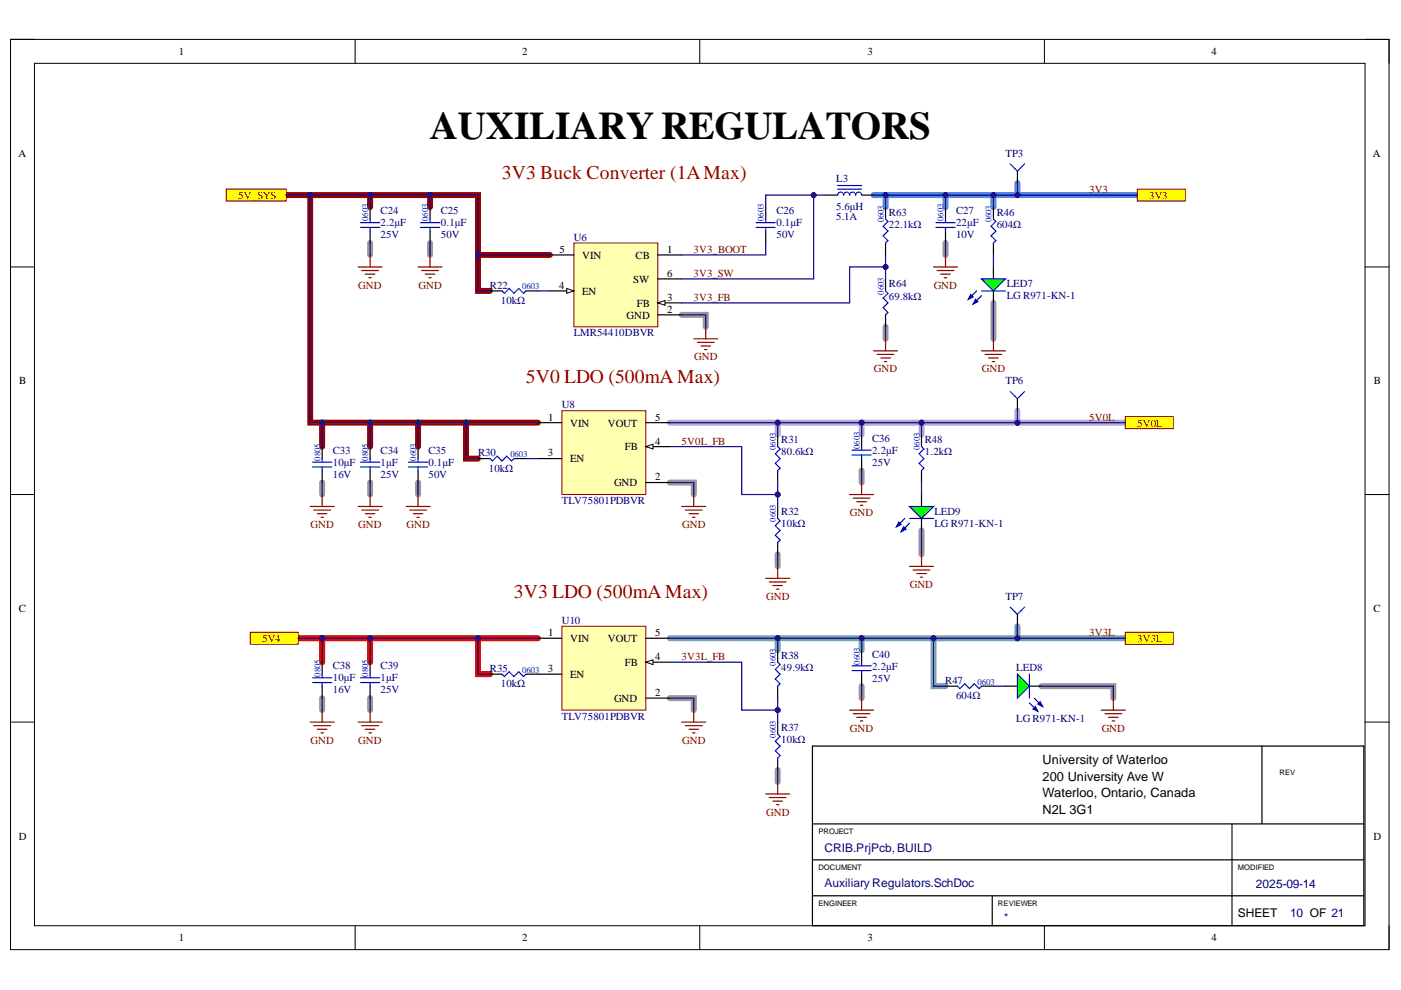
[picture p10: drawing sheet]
<svg xmlns="http://www.w3.org/2000/svg" width="297mm" height="210mm" viewBox="0 0 297 210" stroke-linecap="round" stroke-linejoin="round" font-family="sans-serif">
<path d="M2.2 8.4h292.3v192.9h-292.3z" fill="none" stroke="#000" stroke-width=".21"/>
<path d="M7.3 13.4h282.1v182.9h-282.1z" fill-rule="evenodd" fill="#fff"/>
<g fill="none" stroke="#000" stroke-width=".21">
<path d="M2.2 8.3h5.1M7.3 13.4h282.1v182.9h-282.1zM75.3 8.3v5.1M148.4 8.3v5.1M221.4 8.4v5M289.4 8.4h5.1v5M2.2 56.6h5.1M289.4 56.6h5.1M2.2 104.9h5.1M289.4 104.9h5.1M2.2 153.1h5.1M289.4 153.1h5.1"/>
<path d="M75.3 196.3v5M148.4 196.3v5M221.4 196.3v5M294.5 196.3v5"/>
</g>
<path d="M215.7 38.8v2.6M185.2 41.4h55.9M187.8 41.4v2.5M200.5 41.4v2.5M210.6 41.4v2.5" fill="none" stroke="#4a86e8" stroke-width="1.3"/>
<path d="M60.7 41.4h40.6v12.7M65.8 41.4v48.2h48.3M78.5 41.4v2.5M91.2 41.4v2.5M116.6 54.1h-15.3v7.6h2.6M68.3 89.6v5.1M78.5 89.6v5.1M88.6 89.6v5.1M98.8 89.6v7.6h2.5" fill="none" stroke="#980000" stroke-width="1.3"/>
<g fill="none" stroke="#999" stroke-width="1.3">
<path d="M78.5 51.5v2.6M91.2 51.5v2.6M200.5 51.5v2.6M144.6 66.8h5v2.5M187.8 69.3v2.5M210.6 64.2v7.6M182.7 99.8v2.5M68.3 102.3v2.6M78.5 102.3v2.6M88.6 102.3v2.6M142 102.3h5.1v2.6M164.9 117.5v2.6"/>
<path d="M195.4 112.5v5M68.3 148v2.6M78.5 148v2.6M142 148h5.1v2.6M182.7 145.5v2.5M220.8 145.5h15.2v2.5M164.9 163.3v2.5"/>
</g>
<path d="M142 89.6h40.7v2.6M164.9 89.6v2.5M182.7 89.6h55.9M195.4 89.6v2.6M215.7 87.1v2.5" fill="none" stroke="#b4a7d6" stroke-width="1.3"/>
<path d="M63.2 135.3h5.1M78.5 135.3v5.1M101.3 135.3v7.6h2.6M114.1 135.3h-45.8v5.1" fill="none" stroke="#f00" stroke-width="1.3"/>
<path d="M142 135.3h22.9v2.6M164.9 135.3h17.8v2.6M182.7 135.3h55.9M197.9 135.3v10.2h2.6M215.7 132.8v2.5" fill="none" stroke="#76a5af" stroke-width="1.3"/>
<path d="M215.7 36.3v2.5M172.3 158.2h116.9v38.1h-116.9zM267.6 158.2v16.5M172.3 174.7h116.9M261.2 174.7v21.6M172.3 182.3h116.9M172.3 189.9h116.9M210.4 189.9v6.4" fill="none" stroke="#000" stroke-width=".25"/>
<path d="M214.2 34.8l1.5 1.5 1.5-1.5" fill="none" stroke="#00f" stroke-width=".25"/>
<path d="M241.1 40.1h10.2v2.5h-10.2z" fill-rule="evenodd" fill="#ff0"/>
<path d="M241.1 40.1h10.2v2.5h-10.2z" fill="none" stroke="#800000" stroke-width=".21"/>
<path d="M78.5 43.9v2.5M78.5 49v2.5M91.2 43.9v2.5M91.2 49v2.5M162.3 43.9v2.5M162.3 49v2.5M175.1 41.4h2.5M182.7 41.4h2.5M200.5 43.9v2.5M200.5 49v2.5M103.9 61.7h2.5M111.5 61.7h2.6" fill="none" stroke="#000" stroke-width=".25"/>
<g fill="none" stroke="#00f" stroke-width=".25">
<path d="M177.6 39.3h5.1M76.4 48.2h4.1M76.4 47.2h4.1M78.5 46.4v.8M78.5 48.2v.8M89.1 48.2h4.1M89.1 47.2h4.1M91.2 46.4v.8M91.2 48.2v.8M160.3 48.2h4.1M160.3 47.2h4.1M162.3 46.4v.8"/>
<path d="M162.3 48.2v.8M177.6 41.4a.63 .63 0 0 1 .6-.7 .63 .63 0 0 1 .7 .7 .63 .63 0 0 1 .6-.7 .63 .63 0 0 1 .6 .7 .64 .64 0 0 1 .7-.7 .64 .64 0 0 1 .6 .7 .63 .63 0 0 1 .6-.7 .63 .63 0 0 1 .7 .7M177.6 40.1h5.1M198.4 48.2h4.1M198.4 47.2h4.1M200.5 46.4v.8M200.5 48.2v.8M106.4 61.7l.5 .5 1.1-1 1 1 1-1 1 1 .5-.5"/>
</g>
<g fill="none" stroke="#800000" stroke-width=".25">
<path d="M75.9 56.6h5.1M76.7 57.4h3.6M77.5 58.1h2M78.2 58.9h.5M78.5 54.1v2.5M88.6 56.6h5.1M89.4 57.4h3.6M90.2 58.1h2M90.9 58.9h.5M91.2 54.1v2.5M197.9 56.6h5.1M198.7 57.4h3.5"/>
<path d="M199.5 58.1h2M200.2 58.9h.5M200.5 54.1v2.5M147.1 71.8h5.1M147.9 72.6h3.5M148.6 73.4h2M149.4 74.1h.5M149.6 69.3v2.5"/>
</g>
<path d="M121.7 51.5h17.8v17.8h-17.8z" fill-rule="evenodd" fill="#ffffb0"/>
<path d="M121.7 51.5h17.8v17.8h-17.8z" fill="none" stroke="#800000" stroke-width=".21"/>
<path d="M116.6 61.7h5.1" fill="none" stroke="#000" stroke-width=".25"/>
<path d="M120.2 61.2l1.5 .5-1.5 .5z" fill="#f8fcff"/>
<path d="M120.2 61.2l1.5 .5-1.5 .5z" fill="none" stroke="#000" stroke-width=".21"/>
<path d="M139.5 66.8h5.1M139.5 64.2h5.1" fill="none" stroke="#000" stroke-width=".25"/>
<path d="M139.5 64.2l1.5-.5v1z" fill="#f8fcff"/>
<path d="M139.5 64.2l1.5-.5v1z" fill="none" stroke="#000" stroke-width=".21"/>
<path d="M116.6 54.1h5.1M139.5 54.1h5.1M139.5 59.1h5.1" fill="none" stroke="#000" stroke-width=".25"/>
<path d="M48 40.1h12.7v2.5h-12.7z" fill-rule="evenodd" fill="#ff0"/>
<path d="M48 40.1h12.7v2.5h-12.7z" fill="none" stroke="#800000" stroke-width=".21"/>
<path d="M119.1 87.1h17.8v17.8h-17.8z" fill-rule="evenodd" fill="#ffffb0"/>
<path d="M119.1 87.1h17.8v17.8h-17.8z" fill="none" stroke="#800000" stroke-width=".21"/>
<path d="M114.1 89.6h5M136.9 94.7h5.1" fill="none" stroke="#000" stroke-width=".25"/>
<path d="M136.9 94.7l1.5-.5v1z" fill="#f8fcff"/>
<path d="M136.9 94.7l1.5-.5v1z" fill="none" stroke="#000" stroke-width=".21"/>
<g fill="none" stroke="#000" stroke-width=".25">
<path d="M68.3 94.7v2.5M68.3 99.8v2.5M78.5 94.7v2.5M78.5 99.8v2.5M88.6 94.7v2.5M88.6 99.8v2.5M101.3 97.2h2.6M109 97.2h2.5M114.1 97.2h5M136.9 89.6h5.1M164.9 92.1v2.6M164.9 99.8v2.5"/>
<path d="M182.7 92.2v2.5M182.7 97.2v2.6M136.9 102.3h5.1M164.9 107.4v2.5M164.9 115v2.5"/>
</g>
<g fill="none" stroke="#00f" stroke-width=".25">
<path d="M66.3 99h4M66.3 98h4M68.3 97.2v.8M68.3 99v.8M76.4 99h4.1M76.4 98h4.1M78.5 97.2v.8M78.5 99v.8M86.6 99h4.1M86.6 98h4.1M88.6 97.2v.8M88.6 99v.8"/>
<path d="M103.9 97.2l.5 .5 1-1 1 1 1-1 1.1 1 .5-.5M164.9 94.7l.5 .5-1 1 1 1-1 1 1 1.1-.5 .5M180.6 96.5h4.1M180.6 95.5h4.1M182.7 94.7v.8M182.7 96.5v.7M164.9 109.9l.5 .5-1 1 1 1.1-1 1 1 1-.5 .5"/>
</g>
<g fill="none" stroke="#800000" stroke-width=".25">
<path d="M65.8 107.4h5M66.5 108.2h3.6M67.3 108.9h2M68 109.7h.6M68.3 104.9v2.5M75.9 107.4h5.1M76.7 108.2h3.6M77.5 108.9h2M78.2 109.7h.5M78.5 104.9v2.5M86.1 107.4h5.1M86.9 108.2h3.5"/>
<path d="M87.6 108.9h2.1M88.4 109.7h.5M88.6 104.9v2.5M144.6 107.4h5M145.3 108.2h3.6M146.1 108.9h2M146.8 109.7h.5M147.1 104.9v2.5M180.1 104.9h5.1M180.9 105.6h3.6M181.7 106.4h2M182.4 107.1h.5"/>
<path d="M182.7 102.3v2.6M162.3 122.6h5.1M163.1 123.4h3.6M163.9 124.1h2M164.6 124.9h.5M164.9 120.1v2.5"/>
</g>
<path d="M238.6 88.3h10.2v2.6h-10.2z" fill-rule="evenodd" fill="#ff0"/>
<path d="M238.6 88.3h10.2v2.6h-10.2z" fill="none" stroke="#800000" stroke-width=".21"/>
<path d="M119.1 132.8h17.8v17.8h-17.8z" fill-rule="evenodd" fill="#ffffb0"/>
<path d="M119.1 132.8h17.8v17.8h-17.8z" fill="none" stroke="#800000" stroke-width=".21"/>
<path d="M114.1 135.3h5M136.9 140.4h5.1" fill="none" stroke="#000" stroke-width=".25"/>
<path d="M136.9 140.4l1.5-.5v1z" fill="#f8fcff"/>
<path d="M136.9 140.4l1.5-.5v1z" fill="none" stroke="#000" stroke-width=".21"/>
<path d="M136.9 135.3h5.1M164.9 137.9v2.5M182.7 137.9v2.5M103.9 142.9h2.5M111.5 142.9h7.6M136.9 148h5.1M164.9 145.5v2.5M164.9 153.1v2.5M182.7 142.9v2.6M164.9 160.7v2.6" fill="none" stroke="#000" stroke-width=".25"/>
<path d="M106.4 142.9l.5 .5 1.1-1 1 1 1-1 1 1 .5-.5M164.9 155.6l.5 .5-1 1.1 1 1-1 1 1 1-.5 .5M164.9 140.4l.5 .5-1 1 1 1-1 1.1 1 1-.5 .5M180.6 142.2h4.1M180.6 141.2h4.1M182.7 140.4v.8M182.7 142.2v.7" fill="none" stroke="#00f" stroke-width=".25"/>
<g fill="none" stroke="#800000" stroke-width=".25">
<path d="M144.6 153.1h5M145.3 153.9h3.6M146.1 154.6h2M146.8 155.4h.5M147.1 150.6v2.5M180.1 150.6h5.1M180.9 151.3h3.6M181.7 152.1h2M182.4 152.8h.5M182.7 148v2.6M162.3 168.3h5.1M163.1 169.1h3.6"/>
<path d="M163.9 169.9h2M164.6 170.6h.5M164.9 165.8v2.5"/>
</g>
<path d="M238.6 134.1h10.2v2.5h-10.2z" fill-rule="evenodd" fill="#ff0"/>
<path d="M238.6 134.1h10.2v2.5h-10.2z" fill="none" stroke="#800000" stroke-width=".21"/>
<path d="M68.3 140.4v2.5M68.3 145.5v2.5M78.5 140.4v2.5M78.5 145.5v2.5" fill="none" stroke="#000" stroke-width=".25"/>
<path d="M66.3 144.7h4M66.3 143.7h4M68.3 142.9v.8M68.3 144.7v.8M76.4 144.7h4.1M76.4 143.7h4.1M78.5 142.9v.8M78.5 144.7v.8" fill="none" stroke="#00f" stroke-width=".25"/>
<path d="M65.8 153.1h5M66.5 153.9h3.6M67.3 154.6h2M68 155.4h.6M68.3 150.6v2.5M75.9 153.1h5.1M76.7 153.9h3.6M77.5 154.6h2M78.2 155.4h.5M78.5 150.6v2.5" fill="none" stroke="#800000" stroke-width=".25"/>
<path d="M53.1 134.1h10.1v2.5h-10.1z" fill-rule="evenodd" fill="#ff0"/>
<path d="M53.1 134.1h10.1v2.5h-10.1z" fill="none" stroke="#800000" stroke-width=".21"/>
<path d="M210.6 56.6v2.5M210.6 61.7v2.5" fill="none" stroke="#000" stroke-width=".25"/>
<path d="M208.1 59.1h5.1l-2.6 2.6z" fill="#0f0"/>
<path d="M208.1 59.1h5.1l-2.6 2.6zM207.1 61.7l-1.8 1.8M208.1 62.7l-1.8 1.8" fill="none" stroke="#00f" stroke-width=".25"/>
<path d="M206.8 63.5l.5 .5-1 .5z" fill="#00f"/>
<path d="M206.8 63.5l.5 .5-1 .5z" fill="none" stroke="#00f" stroke-width=".25"/>
<path d="M205.8 62.4l.5 .6-1 .5z" fill="#00f"/>
<path d="M210.6 46.4l.5 .6-1 1 1 1-1 1 1 1-.5 .5M205.8 62.4l.5 .6-1 .5zM208.1 61.7h5.1" fill="none" stroke="#00f" stroke-width=".25"/>
<path d="M210.6 43.9v2.5M210.6 51.5v2.6M213.2 145.5h2.5M218.3 145.5h2.5" fill="none" stroke="#000" stroke-width=".25"/>
<path d="M208.1 74.4h5.1M208.9 75.1h3.5M209.6 75.9h2.1M210.4 76.7h.5M210.6 71.8v2.6" fill="none" stroke="#800000" stroke-width=".25"/>
<path d="M215.7 142.9l2.6 2.6-2.6 2.5z" fill="#0f0"/>
<path d="M215.7 142.9l2.6 2.6-2.6 2.5zM218.3 149l1.7 1.8M219.3 148l1.8 1.8" fill="none" stroke="#00f" stroke-width=".25"/>
<path d="M220.5 148.8l.6 1-1.1-.5z" fill="#00f"/>
<path d="M220.5 148.8l.6 1-1.1-.5z" fill="none" stroke="#00f" stroke-width=".25"/>
<path d="M219 150.3l.5-.5 .5 1z" fill="#00f"/>
<path d="M203 145.5l.5 .5 1-1 1.1 1 1-1 1 1 .5-.5M218.3 142.9v5.1M219 150.3l.5-.5 .5 1z" fill="none" stroke="#00f" stroke-width=".25"/>
<path d="M195.4 104.9v2.5M195.4 109.9v2.6M200.5 145.5h2.5M208.1 145.5h2.5" fill="none" stroke="#000" stroke-width=".25"/>
<path d="M233.5 150.6h5.1M234.3 151.3h3.5M235 152.1h2.1M235.8 152.8h.5M236 148v2.6" fill="none" stroke="#800000" stroke-width=".25"/>
<path d="M192.8 107.4h5.1l-2.5 2.5z" fill="#0f0"/>
<path d="M191.8 109.9l-1.8 1.8M192.8 107.4h5.1l-2.5 2.5zM192.8 110.9l-1.7 1.8" fill="none" stroke="#00f" stroke-width=".25"/>
<path d="M191.6 111.7l.5 .5-1 .5z" fill="#00f"/>
<path d="M191.6 111.7l.5 .5-1 .5z" fill="none" stroke="#00f" stroke-width=".25"/>
<path d="M190.6 110.7l.5 .5-1.1 .5z" fill="#00f"/>
<path d="M187.8 46.4l.5 .6-1.1 1 1.1 1-1.1 1 1.1 1-.5 .5M195.4 94.7l.5 .5-1 1 1 1-1 1.1 1 1-.5 .5M214.2 83l1.5 1.5 1.5-1.5M190.6 110.7l.5 .5-1.1 .5zM192.8 109.9h5.1M214.2 128.7l1.5 1.5 1.5-1.5" fill="none" stroke="#00f" stroke-width=".25"/>
<path d="M195.4 117.5v2.6M192.8 120.1h5.1M193.6 120.9h3.6M194.4 121.6h2M195.1 122.4h.5" fill="none" stroke="#800000" stroke-width=".25"/>
<path d="M187.8 43.9v2.5M187.8 51.5v2.6M195.4 92.2v2.5M195.4 99.8v2.5M215.7 84.5v2.6M215.7 130.2v2.6" fill="none" stroke="#000" stroke-width=".25"/>
<path d="M200.5 41.4v2.5" fill="none" stroke="#000080" stroke-width=".25"/>
<circle cx="200.5" cy="41.4" r=".51" fill="#000080"/>
<circle cx="200.5" cy="41.4" r=".51" fill="none" stroke="#000080" stroke-width=".21"/>
<path d="M185.2 41.4h55.9" fill="none" stroke="#000080" stroke-width=".25"/>
<circle cx="187.8" cy="41.4" r=".51" fill="#000080"/>
<circle cx="187.8" cy="41.4" r=".51" fill="none" stroke="#000080" stroke-width=".21"/>
<circle cx="200.5" cy="41.4" r=".51" fill="#000080"/>
<circle cx="200.5" cy="41.4" r=".51" fill="none" stroke="#000080" stroke-width=".21"/>
<circle cx="210.6" cy="41.4" r=".51" fill="#000080"/>
<circle cx="210.6" cy="41.4" r=".51" fill="none" stroke="#000080" stroke-width=".21"/>
<circle cx="215.7" cy="41.4" r=".51" fill="#000080"/>
<circle cx="215.7" cy="41.4" r=".51" fill="none" stroke="#000080" stroke-width=".21"/>
<path d="M172.5 41.4h2.6" fill="none" stroke="#000080" stroke-width=".25"/>
<circle cx="172.5" cy="41.4" r=".51" fill="#000080"/>
<circle cx="172.5" cy="41.4" r=".51" fill="none" stroke="#000080" stroke-width=".21"/>
<path d="M187.8 41.4v2.5" fill="none" stroke="#000080" stroke-width=".25"/>
<circle cx="187.8" cy="41.4" r=".51" fill="#000080"/>
<circle cx="187.8" cy="41.4" r=".51" fill="none" stroke="#000080" stroke-width=".21"/>
<path d="M78.5 41.4v2.5" fill="none" stroke="#000080" stroke-width=".25"/>
<circle cx="78.5" cy="41.4" r=".51" fill="#000080"/>
<circle cx="78.5" cy="41.4" r=".51" fill="none" stroke="#000080" stroke-width=".21"/>
<path d="M91.2 41.4v2.5" fill="none" stroke="#000080" stroke-width=".25"/>
<circle cx="91.2" cy="41.4" r=".51" fill="#000080"/>
<circle cx="91.2" cy="41.4" r=".51" fill="none" stroke="#000080" stroke-width=".21"/>
<path d="M60.7 41.4h40.6v12.7M78.5 51.5v2.6M91.2 51.5v2.6M200.5 51.5v2.6" fill="none" stroke="#000080" stroke-width=".25"/>
<circle cx="101.3" cy="54.1" r=".51" fill="#000080"/>
<circle cx="101.3" cy="54.1" r=".51" fill="none" stroke="#000080" stroke-width=".21"/>
<circle cx="91.2" cy="41.4" r=".51" fill="#000080"/>
<circle cx="91.2" cy="41.4" r=".51" fill="none" stroke="#000080" stroke-width=".21"/>
<circle cx="78.5" cy="41.4" r=".51" fill="#000080"/>
<circle cx="78.5" cy="41.4" r=".51" fill="none" stroke="#000080" stroke-width=".21"/>
<circle cx="65.8" cy="41.4" r=".51" fill="#000080"/>
<circle cx="65.8" cy="41.4" r=".51" fill="none" stroke="#000080" stroke-width=".21"/>
<path d="M162.3 51.5v2.6h-17.7M162.3 43.9v-2.5h10.2v17.7h-27.9" fill="none" stroke="#000080" stroke-width=".25"/>
<circle cx="172.5" cy="41.4" r=".51" fill="#000080"/>
<circle cx="172.5" cy="41.4" r=".51" fill="none" stroke="#000080" stroke-width=".21"/>
<path d="M116.6 54.1h-15.3v7.6h2.6" fill="none" stroke="#000080" stroke-width=".25"/>
<circle cx="101.3" cy="54.1" r=".51" fill="#000080"/>
<circle cx="101.3" cy="54.1" r=".51" fill="none" stroke="#000080" stroke-width=".21"/>
<path d="M215.7 38.8v2.6M114.1 61.7h2.5M144.6 66.8h5v2.5" fill="none" stroke="#000080" stroke-width=".25"/>
<circle cx="215.7" cy="41.4" r=".51" fill="#000080"/>
<circle cx="215.7" cy="41.4" r=".51" fill="none" stroke="#000080" stroke-width=".21"/>
<path d="M65.8 41.4v48.2h48.3" fill="none" stroke="#000080" stroke-width=".25"/>
<circle cx="65.8" cy="41.4" r=".51" fill="#000080"/>
<circle cx="65.8" cy="41.4" r=".51" fill="none" stroke="#000080" stroke-width=".21"/>
<circle cx="68.3" cy="89.6" r=".51" fill="#000080"/>
<circle cx="68.3" cy="89.6" r=".51" fill="none" stroke="#000080" stroke-width=".21"/>
<circle cx="78.5" cy="89.6" r=".51" fill="#000080"/>
<circle cx="78.5" cy="89.6" r=".51" fill="none" stroke="#000080" stroke-width=".21"/>
<circle cx="88.6" cy="89.6" r=".51" fill="#000080"/>
<circle cx="88.6" cy="89.6" r=".51" fill="none" stroke="#000080" stroke-width=".21"/>
<circle cx="98.8" cy="89.6" r=".51" fill="#000080"/>
<circle cx="98.8" cy="89.6" r=".51" fill="none" stroke="#000080" stroke-width=".21"/>
<path d="M98.8 89.6v7.6h2.5M111.5 97.2h2.6" fill="none" stroke="#000080" stroke-width=".25"/>
<circle cx="98.8" cy="89.6" r=".51" fill="#000080"/>
<circle cx="98.8" cy="89.6" r=".51" fill="none" stroke="#000080" stroke-width=".21"/>
<path d="M182.7 89.6h55.9M182.7 99.8v2.5M68.3 102.3v2.6M78.5 102.3v2.6M88.6 102.3v2.6M142 102.3h5.1v2.6M164.9 117.5v2.6" fill="none" stroke="#000080" stroke-width=".25"/>
<circle cx="182.7" cy="89.6" r=".51" fill="#000080"/>
<circle cx="182.7" cy="89.6" r=".51" fill="none" stroke="#000080" stroke-width=".21"/>
<circle cx="195.4" cy="89.6" r=".51" fill="#000080"/>
<circle cx="195.4" cy="89.6" r=".51" fill="none" stroke="#000080" stroke-width=".21"/>
<circle cx="215.7" cy="89.6" r=".51" fill="#000080"/>
<circle cx="215.7" cy="89.6" r=".51" fill="none" stroke="#000080" stroke-width=".21"/>
<path d="M142 89.6h40.7v2.6" fill="none" stroke="#000080" stroke-width=".25"/>
<circle cx="164.9" cy="89.6" r=".51" fill="#000080"/>
<circle cx="164.9" cy="89.6" r=".51" fill="none" stroke="#000080" stroke-width=".21"/>
<circle cx="182.7" cy="89.6" r=".51" fill="#000080"/>
<circle cx="182.7" cy="89.6" r=".51" fill="none" stroke="#000080" stroke-width=".21"/>
<path d="M101.3 135.3v7.6h2.6" fill="none" stroke="#000080" stroke-width=".25"/>
<circle cx="101.3" cy="135.3" r=".51" fill="#000080"/>
<circle cx="101.3" cy="135.3" r=".51" fill="none" stroke="#000080" stroke-width=".21"/>
<path d="M142 135.3h22.9v2.6M142 148h5.1v2.6" fill="none" stroke="#000080" stroke-width=".25"/>
<circle cx="164.9" cy="135.3" r=".51" fill="#000080"/>
<circle cx="164.9" cy="135.3" r=".51" fill="none" stroke="#000080" stroke-width=".21"/>
<path d="M142 140.4h15.3v10.2h7.6v2.5M164.9 163.3v2.5" fill="none" stroke="#000080" stroke-width=".25"/>
<circle cx="164.9" cy="150.6" r=".51" fill="#000080"/>
<circle cx="164.9" cy="150.6" r=".51" fill="none" stroke="#000080" stroke-width=".21"/>
<path d="M68.3 89.6v5.1" fill="none" stroke="#000080" stroke-width=".25"/>
<circle cx="68.3" cy="89.6" r=".51" fill="#000080"/>
<circle cx="68.3" cy="89.6" r=".51" fill="none" stroke="#000080" stroke-width=".21"/>
<path d="M78.5 89.6v5.1" fill="none" stroke="#000080" stroke-width=".25"/>
<circle cx="78.5" cy="89.6" r=".51" fill="#000080"/>
<circle cx="78.5" cy="89.6" r=".51" fill="none" stroke="#000080" stroke-width=".21"/>
<path d="M88.6 89.6v5.1" fill="none" stroke="#000080" stroke-width=".25"/>
<circle cx="88.6" cy="89.6" r=".51" fill="#000080"/>
<circle cx="88.6" cy="89.6" r=".51" fill="none" stroke="#000080" stroke-width=".21"/>
<path d="M164.9 102.3v2.6" fill="none" stroke="#000080" stroke-width=".25"/>
<circle cx="164.9" cy="104.9" r=".51" fill="#000080"/>
<circle cx="164.9" cy="104.9" r=".51" fill="none" stroke="#000080" stroke-width=".21"/>
<path d="M164.9 89.6v2.5" fill="none" stroke="#000080" stroke-width=".25"/>
<circle cx="164.9" cy="89.6" r=".51" fill="#000080"/>
<circle cx="164.9" cy="89.6" r=".51" fill="none" stroke="#000080" stroke-width=".21"/>
<path d="M142 94.7h15.3v10.2h7.6v2.5" fill="none" stroke="#000080" stroke-width=".25"/>
<circle cx="164.9" cy="104.9" r=".51" fill="#000080"/>
<circle cx="164.9" cy="104.9" r=".51" fill="none" stroke="#000080" stroke-width=".21"/>
<path d="M164.9 148v2.6" fill="none" stroke="#000080" stroke-width=".25"/>
<circle cx="164.9" cy="150.6" r=".51" fill="#000080"/>
<circle cx="164.9" cy="150.6" r=".51" fill="none" stroke="#000080" stroke-width=".21"/>
<path d="M164.9 135.3h17.8v2.6M182.7 145.5v2.5" fill="none" stroke="#000080" stroke-width=".25"/>
<circle cx="164.9" cy="135.3" r=".51" fill="#000080"/>
<circle cx="164.9" cy="135.3" r=".51" fill="none" stroke="#000080" stroke-width=".21"/>
<circle cx="182.7" cy="135.3" r=".51" fill="#000080"/>
<circle cx="182.7" cy="135.3" r=".51" fill="none" stroke="#000080" stroke-width=".21"/>
<path d="M182.7 135.3h55.9" fill="none" stroke="#000080" stroke-width=".25"/>
<circle cx="182.7" cy="135.3" r=".51" fill="#000080"/>
<circle cx="182.7" cy="135.3" r=".51" fill="none" stroke="#000080" stroke-width=".21"/>
<circle cx="197.9" cy="135.3" r=".51" fill="#000080"/>
<circle cx="197.9" cy="135.3" r=".51" fill="none" stroke="#000080" stroke-width=".21"/>
<circle cx="215.7" cy="135.3" r=".51" fill="#000080"/>
<circle cx="215.7" cy="135.3" r=".51" fill="none" stroke="#000080" stroke-width=".21"/>
<path d="M114.1 135.3h-45.8v5.1" fill="none" stroke="#000080" stroke-width=".25"/>
<circle cx="101.3" cy="135.3" r=".51" fill="#000080"/>
<circle cx="101.3" cy="135.3" r=".51" fill="none" stroke="#000080" stroke-width=".21"/>
<circle cx="78.5" cy="135.3" r=".51" fill="#000080"/>
<circle cx="78.5" cy="135.3" r=".51" fill="none" stroke="#000080" stroke-width=".21"/>
<circle cx="68.3" cy="135.3" r=".51" fill="#000080"/>
<circle cx="68.3" cy="135.3" r=".51" fill="none" stroke="#000080" stroke-width=".21"/>
<path d="M78.5 135.3v5.1" fill="none" stroke="#000080" stroke-width=".25"/>
<circle cx="78.5" cy="135.3" r=".51" fill="#000080"/>
<circle cx="78.5" cy="135.3" r=".51" fill="none" stroke="#000080" stroke-width=".21"/>
<path d="M63.2 135.3h5.1M68.3 148v2.6M78.5 148v2.6" fill="none" stroke="#000080" stroke-width=".25"/>
<circle cx="68.3" cy="135.3" r=".51" fill="#000080"/>
<circle cx="68.3" cy="135.3" r=".51" fill="none" stroke="#000080" stroke-width=".21"/>
<path d="M210.6 41.4v2.5" fill="none" stroke="#000080" stroke-width=".25"/>
<circle cx="210.6" cy="41.4" r=".51" fill="#000080"/>
<circle cx="210.6" cy="41.4" r=".51" fill="none" stroke="#000080" stroke-width=".21"/>
<path d="M210.6 54.1v2.5M210.6 64.2v7.6M197.9 135.3v10.2h2.6" fill="none" stroke="#000080" stroke-width=".25"/>
<circle cx="197.9" cy="135.3" r=".51" fill="#000080"/>
<circle cx="197.9" cy="135.3" r=".51" fill="none" stroke="#000080" stroke-width=".21"/>
<path d="M195.4 89.6v2.6M195.4 102.3v2.6M195.4 112.5v5M210.6 145.5h2.6M220.8 145.5h15.2v2.5" fill="none" stroke="#000080" stroke-width=".25"/>
<circle cx="195.4" cy="89.6" r=".51" fill="#000080"/>
<circle cx="195.4" cy="89.6" r=".51" fill="none" stroke="#000080" stroke-width=".21"/>
<path d="M215.7 87.1v2.5" fill="none" stroke="#000080" stroke-width=".25"/>
<circle cx="215.7" cy="89.6" r=".51" fill="#000080"/>
<circle cx="215.7" cy="89.6" r=".51" fill="none" stroke="#000080" stroke-width=".21"/>
<path d="M215.7 132.8v2.5" fill="none" stroke="#000080" stroke-width=".25"/>
<circle cx="215.7" cy="135.3" r=".51" fill="#000080"/>
<circle cx="215.7" cy="135.3" r=".51" fill="none" stroke="#000080" stroke-width=".21"/>
<path d="M187.8 59.1v2.6M187.8 66.8v2.5" fill="none" stroke="#000" stroke-width=".25"/>
<path d="M187.8 61.7l.5 .5-1.1 1 1.1 1-1.1 1 1.1 1-.5 .6" fill="none" stroke="#00f" stroke-width=".25"/>
<path d="M185.2 74.4h5.1M186 75.1h3.5M186.7 75.9h2.1M187.5 76.7h.5M187.8 71.8v2.6" fill="none" stroke="#800000" stroke-width=".25"/>
<path d="M187.8 54.1v5M187.8 69.3v2.5" fill="none" stroke="#000080" stroke-width=".25"/>
<circle cx="187.8" cy="56.6" r=".51" fill="#000080"/>
<circle cx="187.8" cy="56.6" r=".51" fill="none" stroke="#000080" stroke-width=".21"/>
<path d="M187.8 56.6h-7.7v7.6h-35.5" fill="none" stroke="#000080" stroke-width=".25"/>
<circle cx="187.8" cy="56.6" r=".51" fill="#000080"/>
<circle cx="187.8" cy="56.6" r=".51" fill="none" stroke="#000080" stroke-width=".21"/>
<text font-size="8.3" x="91.1" y="29.4">AUXILIARYREGULATORS</text>
<g font-size="4.1" fill="#980000">
<text x="106.4" y="38">3V3 Buck Converter (1AMax)</text>
<text x="111.5" y="81.1">5V0 LDO (500mA Max)</text>
<text x="109" y="126.8">3V3 LDO (500mA Max)</text>
</g>
<g font-size="2.7">
<text x="221.1" y="162">University of Waterloo</text>
<text x="221.1" y="165.5">200 University Ave W</text>
<text x="221.1" y="169.1">Waterloo, Ontario, Canada</text>
<text x="221.1" y="172.6">N2L 3G1</text>
</g>
<g font-size="2.5" fill="#11037f">
<text x="174.8" y="180.6">CRIB.PrjPcb,BUILD</text>
<text x="174.8" y="188.2">Auxiliary Regulators.SchDoc</text>
</g>
<g font-size="2.5" fill="#000080">
<text x="266.2" y="188.2">2025-09-14</text>
<text x="273.5" y="194.5">10 OF 21</text>
</g>
<text font-size="2.5" x="262.4" y="194.5">SHEET</text>
<g font-size="2.3">
<text x="37.9" y="11.7">1</text>
<text x="110.7" y="11.7">2</text>
<text x="183.9" y="11.7">3</text>
<text x="256.8" y="11.7">4</text>
<text x="3.9" y="33.3">A</text>
<text x="291.1" y="33.3">A</text>
<text x="118.6" y="53.6">5</text>
<text x="141.4" y="53.6">1</text>
<text x="123.4" y="54.9">VIN</text>
<text x="134.3" y="59.9">SW</text>
<text x="134.8" y="54.9">CB</text>
<text x="141.4" y="58.7">6</text>
<text x="118.5" y="61.2">4</text>
<text x="123.4" y="62.5">EN</text>
<text x="135" y="65">FB</text>
<text x="141.4" y="63.7">3</text>
<text x="132.8" y="67.5">GND</text>
<text x="141.4" y="66.3">2</text>
<text x="4.1" y="81.5">B</text>
<text x="291.3" y="81.5">B</text>
<text x="116.2" y="89.2">1</text>
<text x="138.9" y="89.2">5</text>
<text x="120.9" y="90.4">VIN</text>
<text x="128.8" y="90.4">VOUT</text>
<text x="132.5" y="95.5">FB</text>
<text x="138.9" y="94.2">4</text>
<text x="116.2" y="96.8">3</text>
<text x="120.9" y="98.1">EN</text>
<text x="138.9" y="101.9">2</text>
<text x="130.2" y="103.1">GND</text>
<text x="4" y="129.7">C</text>
<text x="291.2" y="129.7">C</text>
<text x="116.2" y="134.8">1</text>
<text x="120.9" y="136.1">VIN</text>
<text x="128.8" y="136.1">VOUT</text>
<text x="138.9" y="134.8">5</text>
<text x="116.2" y="142.4">3</text>
<text x="120.9" y="143.7">EN</text>
<text x="132.5" y="141.2">FB</text>
<text x="138.9" y="139.9">4</text>
<text x="130.2" y="148.9">GND</text>
<text x="138.9" y="147.5">2</text>
<text x="4" y="178">D</text>
<text x="291.2" y="178">D</text>
<text x="37.9" y="199.6">1</text>
<text x="110.7" y="199.6">2</text>
<text x="183.9" y="199.6">3</text>
<text x="256.8" y="199.6">4</text>
</g>
<g font-size="2.3" fill="#000080">
<text x="213.2" y="33.3">TP3</text>
<text x="177.3" y="38.6">L3</text>
<text x="80.7" y="45.5">C24</text>
<text x="93.5" y="45.5">C25</text>
<text x="164.6" y="45.5">C26</text>
<text x="177.3" y="46.7">5.1A</text>
<text x="177.3" y="44.5">5.6μH</text>
<text x="188.5" y="45.7">R63</text>
<text x="202.7" y="45.5">C27</text>
<text x="211.3" y="45.7">R46</text>
<text x="80.7" y="50.5">25V</text>
<text x="80.7" y="48">2.2μF</text>
<text x="93.5" y="50.5">50V</text>
<text x="93.5" y="48">0.1μF</text>
<text x="121.7" y="51.1">U6</text>
<text x="164.6" y="50.5">50V</text>
<text x="164.6" y="48">0.1μF</text>
<text x="188.5" y="48.3">22.1kΩ</text>
<text x="202.7" y="50.5">10V</text>
<text x="202.7" y="48">22μF</text>
<text x="211.3" y="48.3">604Ω</text>
<text x="103.9" y="61.2">R22</text>
<text x="106.2" y="64.5">10kΩ</text>
<text x="188.5" y="63.6">69.8kΩ</text>
<text x="188.5" y="60.9">R64</text>
<text x="213.4" y="63.5">LG R971-KN-1</text>
<text x="213.4" y="60.9">LED7</text>
<text x="121.7" y="71.3">LMR54410DBVR</text>
<text x="213.2" y="81.5">TP6</text>
<text x="119.1" y="86.6">U8</text>
<text x="165.6" y="94">R31</text>
<text x="184.9" y="93.7">C36</text>
<text x="196.1" y="94">R48</text>
<text x="70.6" y="101.3">16V</text>
<text x="70.6" y="98.7">10μF</text>
<text x="70.6" y="96.2">C33</text>
<text x="80.7" y="98.7">1μF</text>
<text x="80.7" y="101.3">25V</text>
<text x="80.7" y="96.2">C34</text>
<text x="90.9" y="101.3">50V</text>
<text x="90.9" y="98.8">0.1μF</text>
<text x="90.9" y="96.3">C35</text>
<text x="101.3" y="96.8">R30</text>
<text x="103.6" y="100.1">10kΩ</text>
<text x="165.6" y="96.5">80.6kΩ</text>
<text x="184.9" y="98.8">25V</text>
<text x="184.9" y="96.3">2.2μF</text>
<text x="196.1" y="96.5">1.2kΩ</text>
<text x="119.1" y="106.9">TLV75801PDBVR</text>
<text x="165.6" y="111.7">10kΩ</text>
<text x="165.6" y="109.2">R32</text>
<text x="198.1" y="111.7">LG R971-KN-1</text>
<text x="198.1" y="109.2">LED9</text>
<text x="213.2" y="127.2">TP7</text>
<text x="119.1" y="132.3">U10</text>
<text x="70.6" y="141.9">C38</text>
<text x="80.7" y="141.9">C39</text>
<text x="103.9" y="142.4">R35</text>
<text x="165.6" y="142.3">49.9kΩ</text>
<text x="165.6" y="139.7">R38</text>
<text x="184.9" y="142">2.2μF</text>
<text x="184.9" y="139.5">C40</text>
<text x="215.5" y="142.2">LED8</text>
<text x="70.6" y="147">16V</text>
<text x="70.6" y="144.5">10μF</text>
<text x="80.7" y="144.5">1μF</text>
<text x="80.7" y="147">25V</text>
<text x="106.2" y="145.7">10kΩ</text>
<text x="184.9" y="144.5">25V</text>
<text x="200.4" y="145">R47</text>
<text x="202.7" y="148.3">604Ω</text>
<text x="119.1" y="152.7">TLV75801PDBVR</text>
<text x="165.6" y="154.9">R37</text>
<text x="215.5" y="153.2">LG R971-KN-1</text>
<text x="165.6" y="157.5">10kΩ</text>
<text x="212.9" y="195.2">*</text>
</g>
<g font-size="2.3" fill="#800000">
<text x="231" y="40.9">3V3</text>
<text x="50.5" y="42.2">5V_SYS</text>
<text x="243.6" y="42.2">3V3</text>
<text x="147" y="53.6">3V3_BOOT</text>
<text x="147" y="58.7">3V3_SW</text>
<text x="76" y="61.2">GND</text>
<text x="88.7" y="61.2">GND</text>
<text x="147" y="63.7">3V3_FB</text>
<text x="198" y="61.2">GND</text>
<text x="147.2" y="76.4">GND</text>
<text x="185.3" y="78.9">GND</text>
<text x="208.2" y="78.9">GND</text>
<text x="231" y="89.2">5V0L</text>
<text x="144.5" y="94.2">5V0L_FB</text>
<text x="241.1" y="90.4">5V0L</text>
<text x="65.8" y="112">GND</text>
<text x="76" y="112">GND</text>
<text x="86.2" y="112">GND</text>
<text x="144.7" y="112">GND</text>
<text x="180.2" y="109.5">GND</text>
<text x="192.9" y="124.7">GND</text>
<text x="162.4" y="127.2">GND</text>
<text x="55.6" y="136.1">5V4</text>
<text x="231" y="134.8">3V3L</text>
<text x="241.1" y="136.1">3V3L</text>
<text x="144.5" y="139.9">3V3L_FB</text>
<text x="180.2" y="155.2">GND</text>
<text x="233.6" y="155.2">GND</text>
<text x="65.8" y="157.7">GND</text>
<text x="76" y="157.7">GND</text>
<text x="144.7" y="157.7">GND</text>
<text x="162.4" y="172.9">GND</text>
</g>
<g font-size="1.9" fill="#00f">
<text x="78.1" y="46.9" transform="rotate(-90 78.1 46.9)">0603</text>
<text x="90.8" y="46.9" transform="rotate(-90 90.8 46.9)">0603</text>
<text x="161.9" y="46.9" transform="rotate(-90 161.9 46.9)">0603</text>
<text x="187.4" y="47.2" transform="rotate(-90 187.4 47.2)">0603</text>
<text x="200.1" y="46.9" transform="rotate(-90 200.1 46.9)">0603</text>
<text x="210.2" y="47.2" transform="rotate(-90 210.2 47.2)">0603</text>
<text x="110.7" y="61.3">0603</text>
<text x="187.4" y="62.5" transform="rotate(-90 187.4 62.5)">0603</text>
<text x="164.5" y="95.4" transform="rotate(-90 164.5 95.4)">0603</text>
<text x="182.3" y="95.2" transform="rotate(-90 182.3 95.2)">0603</text>
<text x="195" y="95.4" transform="rotate(-90 195 95.4)">0603</text>
<text x="67.9" y="97.7" transform="rotate(-90 67.9 97.7)">0805</text>
<text x="78.1" y="97.7" transform="rotate(-90 78.1 97.7)">0805</text>
<text x="88.2" y="97.7" transform="rotate(-90 88.2 97.7)">0603</text>
<text x="108.2" y="96.9">0603</text>
<text x="164.5" y="110.6" transform="rotate(-90 164.5 110.6)">0603</text>
<text x="67.9" y="143.4" transform="rotate(-90 67.9 143.4)">0805</text>
<text x="78.1" y="143.4" transform="rotate(-90 78.1 143.4)">0805</text>
<text x="110.7" y="142.6">0603</text>
<text x="164.5" y="141.2" transform="rotate(-90 164.5 141.2)">0603</text>
<text x="182.3" y="140.9" transform="rotate(-90 182.3 140.9)">0603</text>
<text x="207.3" y="145.1">0603</text>
<text x="164.5" y="156.4" transform="rotate(-90 164.5 156.4)">0603</text>
</g>
<g font-size="1.6">
<text x="271.3" y="164.2">REV</text>
<text x="173.5" y="176.9">PROJECT</text>
<text x="173.5" y="184.5">DOCUMENT</text>
<text x="262.4" y="184.5">MODIFIED</text>
<text x="173.5" y="192.1">ENGINEER</text>
<text x="211.6" y="192.1">REVIEWER</text>
</g>
</svg>
